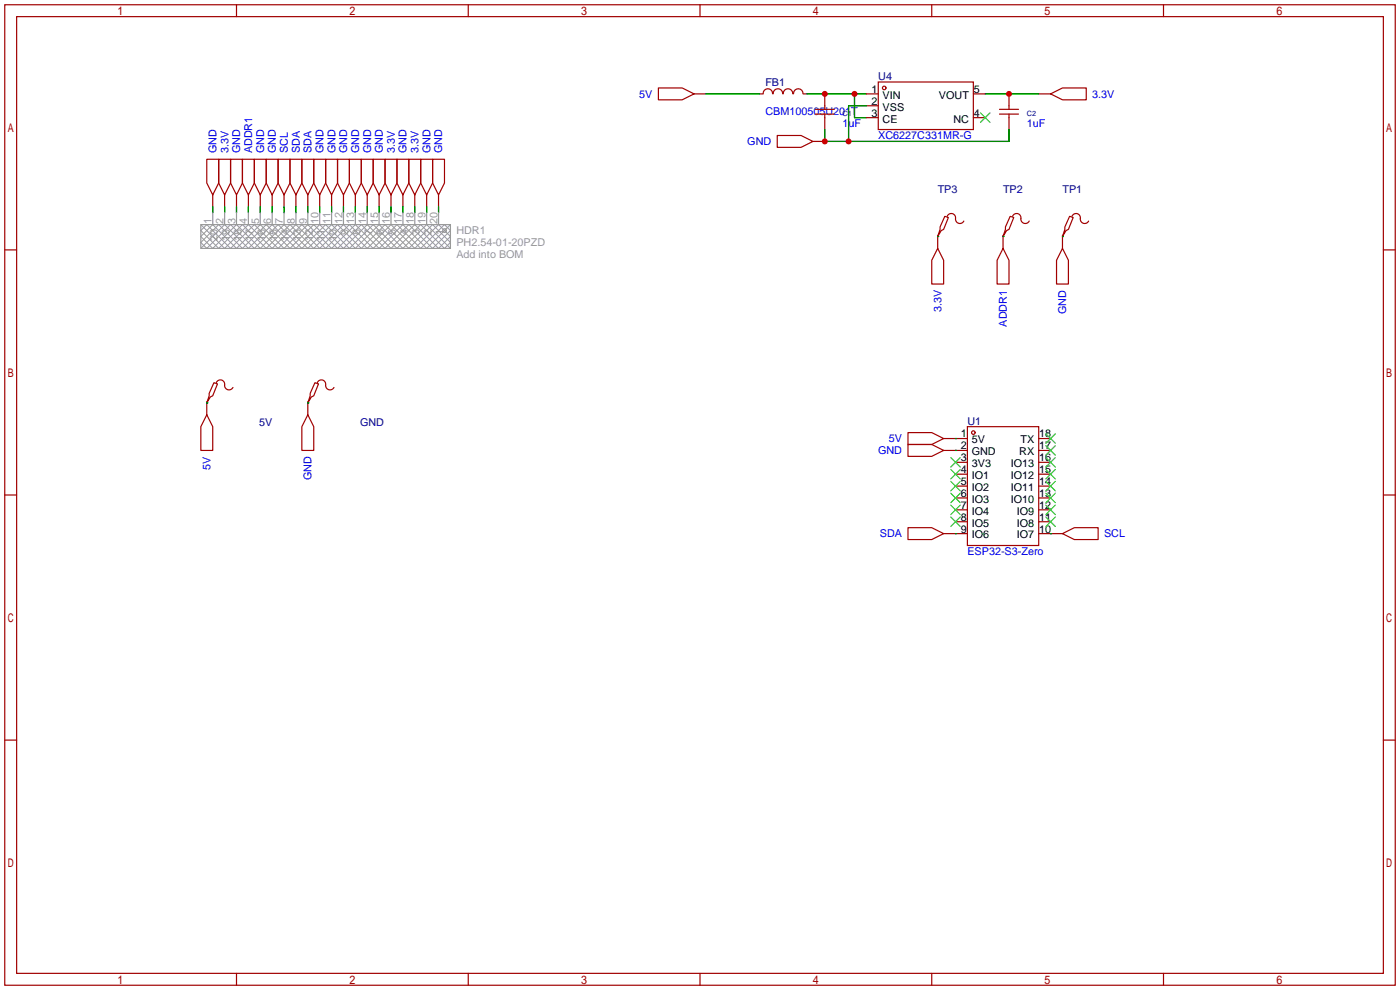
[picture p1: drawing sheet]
<svg xmlns="http://www.w3.org/2000/svg" width="299mm" height="212mm" viewBox="0 0 299 212" stroke-linecap="round" stroke-linejoin="round" font-family="sans-serif">
<g fill="none" stroke="#a10000" stroke-width=".25">
<path d="M1 1h297.2v209.6h-297.2zM3.6 3.6h292.1v204.4h-292.1zM50.5 1v2.6M100.1 1v2.6M140.7 18.8h5.1l2.5 1.3-2.5 1.2h-5.1zM149.6 1v2.6M187.7 17.5h20.3v10.2h-20.3zM199.1 1v2.6M248.7 1v2.6M44.2 34h2.5v5.1l-1.2 2.6-1.3-2.6zM46.7 34h2.6v5.1l-1.3 2.6-1.3-2.6zM49.3 34h2.5v5.1l-1.3 2.6-1.2-2.6z"/>
<path d="M51.8 34h2.6v5.1l-1.3 2.6-1.3-2.6zM54.4 34h2.5v5.1l-1.3 2.6-1.2-2.6zM56.9 34h2.5v5.1l-1.2 2.6-1.3-2.6zM59.4 34h2.6v5.1l-1.3 2.6-1.3-2.6zM62 34h2.5v5.1l-1.3 2.6-1.2-2.6zM64.5 34h2.6v5.1l-1.3 2.6-1.3-2.6zM67.1 34h2.5v5.1l-1.3 2.6-1.2-2.6zM69.6 34h2.5v5.1l-1.2 2.6-1.3-2.6zM72.1 34h2.6v5.1l-1.3 2.6-1.3-2.6zM74.7 34h2.5v5.1l-1.3 2.6-1.2-2.6zM77.2 34h2.6v5.1l-1.3 2.6-1.3-2.6zM79.8 34h2.5v5.1l-1.3 2.6-1.2-2.6z"/>
<path d="M82.3 34h2.5v5.1l-1.2 2.6-1.3-2.6zM84.8 34h2.6v5.1l-1.3 2.6-1.3-2.6zM87.4 34h2.5v5.1l-1.3 2.6-1.2-2.6zM89.9 34h2.6v5.1l-1.3 2.6-1.3-2.6zM92.5 34h2.5v5.1l-1.3 2.6-1.2-2.6zM148.3 20.1h2.6M162.3 20.1h.8M163.1 20.1a1.01 1.01 0 0 1 1-1.1 1.01 1.01 0 0 1 1 1.1M165.3 20.1a1.01 1.01 0 0 1 1-1.1 1.01 1.01 0 0 1 1 1.1M166.1 29h5.1l2.5 1.2-2.5 1.3h-5.1zM167.4 20.1a1.01 1.01 0 0 1 1-1.1 1.01 1.01 0 0 1 1 1.1M169.6 20.1a1.01 1.01 0 0 1 1-1.1 1.01 1.01 0 0 1 1 1.1"/>
<path d="M171.7 20.1h.8M173.7 30.2h2.6M174.2 24.4h4.1M174.2 23.4h4.1M176.3 20.1v3.3M176.3 24.4v3.3M185.2 20.1h2.5M185.2 22.6h2.5M185.2 25.1h2.5M208 20.1h2.6M208 25.1h2.6M213.6 24.4h4.1"/>
<path d="M213.6 23.4h4.1M215.6 20.1v3.3M215.6 24.4v3.3M222 20.1h2.5M224.5 20.1l2.6-1.3h5.1v2.5h-5.1zM1 53.4h2.6M45.5 41.7v2.5M48 41.7v2.5M50.5 41.7v2.5M53.1 41.7v2.5M55.6 41.7v2.5M58.2 41.7v2.5"/>
<path d="M60.7 41.7v2.5M63.2 41.7v2.5M65.8 41.7v2.5M68.3 41.7v2.5M70.9 41.7v2.5M73.4 41.7v2.5M75.9 41.7v2.5M78.5 41.7v2.5M81 41.7v2.5M83.6 41.7v2.5M86.1 41.7v2.5M88.6 41.7v2.5"/>
<path d="M91.2 41.7v2.5M93.7 41.7v2.5M200.4 53.1l1.3 2.5v5.1h-2.6v-5.1zM200.4 50.3v2.8M201.9 46.2l.8 .3-1 2.5-.5 .3-.8 1.2 .5-1.5v-.5zM202.4 46.2a.93 .93 0 0 1 1.2-.5 .93 .93 0 0 1 .6 1 .94 .94 0 0 0 .7 1 .94 .94 0 0 0 1.1-.5M214.4 53.1l1.2 2.5v5.1h-2.5v-5.1zM214.4 50.3v2.8M215.9 46.2l.8 .3-1.1 2.5-.5 .3-.7 1.2 .5-1.5v-.5zM216.4 46.2a.93 .93 0 0 1 1.1-.5 .93 .93 0 0 1 .7 1 .94 .94 0 0 0 .7 1 .94 .94 0 0 0 1.1-.5M227.1 53.1l1.2 2.5v5.1h-2.5v-5.1zM227.1 50.3v2.8"/>
<path d="M228.6 46.2l.8 .3-1.1 2.5-.5 .3-.7 1.2 .5-1.5v-.5zM229.1 46.2a.93 .93 0 0 1 1.1-.5 .93 .93 0 0 1 .7 1 .94 .94 0 0 0 .7 1 .94 .94 0 0 0 1.1-.5M295.7 53.4h2.5M44.2 88.6l1.3 2.6v5.1h-2.6v-5.1zM44.2 85.9v2.7M45.7 81.8l.8 .2-1 2.6-.5 .2-.8 1.3 .5-1.5v-.5zM46.2 81.8a.93 .93 0 0 1 1.2-.6 .93 .93 0 0 1 .6 1.1 .94 .94 0 0 0 .7 1 .94 .94 0 0 0 1.1-.5M65.8 88.6l1.3 2.6v5.1h-2.6v-5.1zM65.8 85.9v2.7M67.3 81.8l.8 .2-1 2.6-.6 .2-.7 1.3 .5-1.5v-.5zM67.8 81.8a.93 .93 0 0 1 1.1-.6 .93 .93 0 0 1 .7 1.1 .94 .94 0 0 0 .7 1 .94 .94 0 0 0 1.1-.5M194.1 92.5h5l2.6 1.2-2.6 1.3h-5z"/>
<path d="M194.1 95h5l2.6 1.3-2.6 1.2h-5zM201.7 93.7h5.1M201.7 96.3h5.1M204.2 98.8h2.6M206.8 91.2h15.2v25.4h-15.2zM222 93.7h2.5M222 96.3h2.5M222 98.8h2.5M1 105.8h2.6M194.1 112.8h5l2.6 1.2-2.6 1.3h-5zM201.7 114h5.1M204.2 101.3h2.6"/>
<path d="M204.2 103.9h2.6M204.2 106.4h2.6M204.2 109h2.6M204.2 111.5h2.6M222 101.3h2.5M222 103.9h2.5M222 106.4h2.5M222 109h2.5M222 111.5h2.5M222 114h5.1M227.1 114l2.5-1.2h5.1v2.5h-5.1zM295.7 105.8h2.5"/>
<path d="M1 158.2h2.6M295.7 158.2h2.5M50.5 208v2.6M100.1 208v2.6M149.6 208v2.6M199.1 208v2.6M248.7 208v2.6"/>
<circle cx="189" cy="18.8" r=".38"/>
<circle cx="208" cy="92.5" r=".38"/>
</g>
<g fill="none" stroke="#008700" stroke-width=".25">
<path d="M150.9 20.1h11.4M172.5 20.1h12.7M176.3 27.7v2.5h39.3v-2.5M182.6 20.1v5h2.6M185.2 22.6h-3.8v7.6M210.6 20.1h11.4M45.5 44.2v1.3M48 44.2v1.3M50.5 44.2v1.3M53.1 44.2v1.3M55.6 44.2v1.3M58.2 44.2v1.3"/>
<path d="M60.7 44.2v1.3M63.2 44.2v1.3M65.8 44.2v1.3M68.3 44.2v1.3M70.9 44.2v1.3M73.4 44.2v1.3M75.9 44.2v1.3M78.5 44.2v1.3M81 44.2v1.3M83.6 44.2v1.3M86.1 44.2v1.3M88.6 44.2v1.3"/>
<path d="M91.2 44.2v1.3M93.7 44.2v1.3M200.4 50.5h.1M214.4 50.5h.1M227.1 50.5h.1M44.2 86.1h.1M65.8 86.1h.1M204.2 93.7h.1M204.2 96.3h.1M204.2 114h.1M224.5 114h.1"/>
</g>
<g fill="none" stroke="#3c3" stroke-width=".25">
<path d="M209.5 24.1l2.1 2.1M211.6 24.1l-2.1 2.1M203.2 97.8l2 2M205.2 97.8l-2 2M223.5 97.8l2.1 2M223.5 95.2l2.1 2.1M223.5 92.7l2.1 2M225.6 97.8l-2.1 2M225.6 95.2l-2.1 2.1M225.6 92.7l-2.1 2M203.2 100.3l2 2.1M203.2 102.9l2 2"/>
<path d="M203.2 105.4l2 2M203.2 107.9l2 2.1M203.2 110.5l2 2M205.2 100.3l-2 2.1M205.2 102.9l-2 2M205.2 105.4l-2 2M205.2 107.9l-2 2.1M205.2 110.5l-2 2M223.5 110.5l2.1 2M223.5 107.9l2.1 2.1M223.5 105.4l2.1 2M223.5 102.9l2.1 2"/>
<path d="M223.5 100.3l2.1 2.1M225.6 110.5l-2.1 2M225.6 107.9l-2.1 2.1M225.6 105.4l-2.1 2M225.6 102.9l-2.1 2M225.6 100.3l-2.1 2.1"/>
</g>
<path d="M42.9 48l5.1 5.1 5.1-5.1 5.1 5.1 5-5.1 5.1 5.1 5.1-5.1 5.1 5.1 5.1-5.1 5 5.1 5.1-5.1 2.6 2.5-2.6 2.6-5.1-5.1-5 5.1-5.1-5.1-5.1 5.1-5.1-5.1-5.1 5.1-5-5.1-5.1 5.1-5.1-5.1-5.1 5.1M44.2 48l-1.3 1.3 3.8 3.8 5.1-5.1 5.1 5.1 5.1-5.1 5.1 5.1 5-5.1 5.1 5.1 5.1-5.1 5.1 5.1 5.1-5.1 3.8 3.8-1.3 1.3-5.1-5.1-5.1 5.1-5-5.1-5.1 5.1-5.1-5.1-5.1 5.1-5.1-5.1-5 5.1-5.1-5.1-5.1 5.1-1.3-1.3 3.8-3.8 5.1 5.1 5.1-5.1 5.1 5.1 5.1-5.1 5 5.1 5.1-5.1 5.1 5.1 5.1-5.1 5.1 5.1 3.8-3.8-1.3-1.3-5.1 5.1-5.1-5.1-5 5.1-5.1-5.1-5.1 5.1-5.1-5.1-5.1 5.1-5-5.1-5.1 5.1zM95.2 48.9l.1 .2M95.3 49.4l-.1 .2M96.3 48l-5.1 5.1-5.1-5.1-5.1 5.1-5.1-5.1-5 5.1-5.1-5.1-5.1 5.1-5.1-5.1-5.1 5.1-5-5.1-2.6 2.5 2.6 2.6 5-5.1 5.1 5.1 5.1-5.1 5.1 5.1 5.1-5.1 5 5.1 5.1-5.1 5.1 5.1 5.1-5.1 5.1 5.1" fill="none" stroke="#999" stroke-width=".21"/>
<g fill="none" stroke="#999" stroke-width=".25">
<path d="M42.9 48h53.4v5.1h-53.4zM45.5 45.5v2.5M48 45.5v2.5M50.5 45.5v2.5M53.1 45.5v2.5M55.6 45.5v2.5M58.2 45.5v2.5M60.7 45.5v2.5M63.2 45.5v2.5M65.8 45.5v2.5M68.3 45.5v2.5M70.9 45.5v2.5"/>
<path d="M73.4 45.5v2.5M75.9 45.5v2.5M78.5 45.5v2.5M81 45.5v2.5M83.6 45.5v2.5M86.1 45.5v2.5M88.6 45.5v2.5M91.2 45.5v2.5M93.7 45.5v2.5"/>
<circle cx="95" cy="49.3" r=".38"/>
</g>
<g fill="#c00">
<circle cx="176.3" cy="20.1" r=".63"/>
<circle cx="182.6" cy="20.1" r=".63"/>
<circle cx="215.6" cy="20.1" r=".63"/>
<circle cx="176.3" cy="30.2" r=".63"/>
<circle cx="181.4" cy="30.2" r=".63"/>
</g>
<g font-size="2.3" fill="#000080">
<text x="187.7" y="17.1">U4</text>
<text x="163.6" y="18.3">FB1</text>
<text x="200.4" y="41.2">TP3</text>
<text x="214.4" y="41.2">TP2</text>
<text x="227.1" y="41.2">TP1</text>
<text x="55.4" y="91">5V</text>
<text x="77" y="91">GND</text>
<text x="206.8" y="90.7">U1</text>
</g>
<g font-size="2.3" fill="#00f">
<text x="136.6" y="20.9">5V</text>
<text x="233.4" y="20.9">3.3V</text>
<text x="163.6" y="24.7">CBM100505U201T</text>
<text x="180.1" y="27.2">1uF</text>
<text x="187.7" y="29.8">XC6227C331MR-G</text>
<text x="219.5" y="27.2">1uF</text>
<text x="46.3" y="32.8" transform="rotate(-90 46.3 32.8)">GND</text>
<text x="48.8" y="32.8" transform="rotate(-90 48.8 32.8)">3.3V</text>
<text x="51.4" y="32.8" transform="rotate(-90 51.4 32.8)">GND</text>
<text x="53.9" y="32.8" transform="rotate(-90 53.9 32.8)">ADDR1</text>
<text x="56.4" y="32.8" transform="rotate(-90 56.4 32.8)">GND</text>
<text x="59" y="32.8" transform="rotate(-90 59 32.8)">GND</text>
<text x="61.5" y="32.8" transform="rotate(-90 61.5 32.8)">SCL</text>
<text x="64.1" y="32.8" transform="rotate(-90 64.1 32.8)">SDA</text>
<text x="66.6" y="32.8" transform="rotate(-90 66.6 32.8)">SDA</text>
<text x="69.1" y="32.8" transform="rotate(-90 69.1 32.8)">GND</text>
<text x="71.7" y="32.8" transform="rotate(-90 71.7 32.8)">GND</text>
<text x="74.2" y="32.8" transform="rotate(-90 74.2 32.8)">GND</text>
<text x="76.8" y="32.8" transform="rotate(-90 76.8 32.8)">GND</text>
<text x="79.3" y="32.8" transform="rotate(-90 79.3 32.8)">GND</text>
<text x="81.8" y="32.8" transform="rotate(-90 81.8 32.8)">GND</text>
<text x="84.4" y="32.8" transform="rotate(-90 84.4 32.8)">3.3V</text>
<text x="86.9" y="32.8" transform="rotate(-90 86.9 32.8)">GND</text>
<text x="89.5" y="32.8" transform="rotate(-90 89.5 32.8)">3.3V</text>
<text x="92" y="32.8" transform="rotate(-90 92 32.8)">GND</text>
<text x="94.5" y="32.8" transform="rotate(-90 94.5 32.8)">GND</text>
<text x="159.7" y="31">GND</text>
<text x="201.2" y="66.7" transform="rotate(-90 201.2 66.7)">3.3V</text>
<text x="215.2" y="69.8" transform="rotate(-90 215.2 69.8)">ADDR1</text>
<text x="227.9" y="67.1" transform="rotate(-90 227.9 67.1)">GND</text>
<text x="190" y="94.5">5V</text>
<text x="45" y="100.4" transform="rotate(-90 45 100.4)">5V</text>
<text x="187.7" y="97.1">GND</text>
<text x="66.6" y="102.7" transform="rotate(-90 66.6 102.7)">GND</text>
<text x="188" y="114.9">SDA</text>
<text x="206.8" y="118.7">ESP32-S3-Zero</text>
<text x="236" y="114.9">SCL</text>
</g>
<g font-size="2.3">
<text x="186.3" y="19.8">1</text>
<text x="186.3" y="22.4">2</text>
<text x="188.6" y="21.1">VIN</text>
<text x="188.6" y="23.6">VSS</text>
<text x="200.7" y="21.1">VOUT</text>
<text x="208.2" y="19.8">5</text>
<text x="186.3" y="24.9">3</text>
<text x="188.6" y="26.2">CE</text>
<text x="203.8" y="26.2">NC</text>
<text x="208.2" y="24.9">4</text>
<text x="205.3" y="93.5">1</text>
<text x="207.7" y="94.8">5V</text>
<text x="218.1" y="94.8">TX</text>
<text x="222.1" y="93.5">18</text>
<text x="205.3" y="96">2</text>
<text x="205.3" y="98.6">3</text>
<text x="205.3" y="101.1">4</text>
<text x="207.7" y="97.3">GND</text>
<text x="207.7" y="99.8">3V3</text>
<text x="216.1" y="99.8">IO13</text>
<text x="217.8" y="97.3">RX</text>
<text x="222.1" y="101.1">15</text>
<text x="222.1" y="98.6">16</text>
<text x="222.1" y="96">17</text>
<text x="205.3" y="103.7">5</text>
<text x="205.3" y="106.2">6</text>
<text x="207.7" y="102.4">IO1</text>
<text x="207.7" y="104.9">IO2</text>
<text x="207.7" y="107.5">IO3</text>
<text x="216.1" y="107.5">IO10</text>
<text x="216.1" y="104.9">IO11</text>
<text x="216.1" y="102.4">IO12</text>
<text x="222.1" y="106.2">13</text>
<text x="222.1" y="103.7">14</text>
<text x="205.3" y="108.7">7</text>
<text x="205.3" y="111.3">8</text>
<text x="205.3" y="113.8">9</text>
<text x="207.7" y="110">IO4</text>
<text x="207.7" y="112.5">IO5</text>
<text x="217.3" y="112.5">IO8</text>
<text x="217.3" y="110">IO9</text>
<text x="222.1" y="113.8">10</text>
<text x="222.1" y="111.3">11</text>
<text x="222.1" y="108.7">12</text>
<text x="207.7" y="115.1">IO6</text>
<text x="217.3" y="115.1">IO7</text>
</g>
<g font-size="2.3" fill="#999">
<text x="45.2" y="47.9" transform="rotate(-90 45.2 47.9)">1</text>
<text x="47.8" y="47.9" transform="rotate(-90 47.8 47.9)">2</text>
<text x="50.3" y="47.9" transform="rotate(-90 50.3 47.9)">3</text>
<text x="52.9" y="47.9" transform="rotate(-90 52.9 47.9)">4</text>
<text x="55.4" y="47.9" transform="rotate(-90 55.4 47.9)">5</text>
<text x="57.9" y="47.9" transform="rotate(-90 57.9 47.9)">6</text>
<text x="60.5" y="47.9" transform="rotate(-90 60.5 47.9)">7</text>
<text x="63" y="47.9" transform="rotate(-90 63 47.9)">8</text>
<text x="65.6" y="47.9" transform="rotate(-90 65.6 47.9)">9</text>
<text x="68.1" y="47.9" transform="rotate(-90 68.1 47.9)">10</text>
<text x="70.6" y="47.9" transform="rotate(-90 70.6 47.9)">11</text>
<text x="73.2" y="47.9" transform="rotate(-90 73.2 47.9)">12</text>
<text x="75.7" y="47.9" transform="rotate(-90 75.7 47.9)">13</text>
<text x="78.3" y="47.9" transform="rotate(-90 78.3 47.9)">14</text>
<text x="80.8" y="47.9" transform="rotate(-90 80.8 47.9)">15</text>
<text x="83.3" y="47.9" transform="rotate(-90 83.3 47.9)">16</text>
<text x="85.9" y="47.9" transform="rotate(-90 85.9 47.9)">17</text>
<text x="88.4" y="47.9" transform="rotate(-90 88.4 47.9)">18</text>
<text x="91" y="47.9" transform="rotate(-90 91 47.9)">19</text>
<text x="93.5" y="47.9" transform="rotate(-90 93.5 47.9)">20</text>
<text x="46.5" y="51.5" transform="rotate(-90 46.5 51.5)">20</text>
<text x="49" y="51.5" transform="rotate(-90 49 51.5)">19</text>
<text x="51.6" y="51.5" transform="rotate(-90 51.6 51.5)">18</text>
<text x="54.1" y="51.5" transform="rotate(-90 54.1 51.5)">17</text>
<text x="56.7" y="51.5" transform="rotate(-90 56.7 51.5)">16</text>
<text x="59.2" y="51.5" transform="rotate(-90 59.2 51.5)">15</text>
<text x="61.7" y="51.5" transform="rotate(-90 61.7 51.5)">14</text>
<text x="64.3" y="51.5" transform="rotate(-90 64.3 51.5)">13</text>
<text x="66.8" y="51.5" transform="rotate(-90 66.8 51.5)">12</text>
<text x="69.4" y="51.5" transform="rotate(-90 69.4 51.5)">11</text>
<text x="71.9" y="51.5" transform="rotate(-90 71.9 51.5)">10</text>
<text x="74.4" y="50.2" transform="rotate(-90 74.4 50.2)">9</text>
<text x="77" y="50.2" transform="rotate(-90 77 50.2)">8</text>
<text x="79.5" y="50.2" transform="rotate(-90 79.5 50.2)">7</text>
<text x="82.1" y="50.2" transform="rotate(-90 82.1 50.2)">6</text>
<text x="84.6" y="50.2" transform="rotate(-90 84.6 50.2)">5</text>
<text x="87.1" y="50.2" transform="rotate(-90 87.1 50.2)">4</text>
<text x="89.7" y="50.2" transform="rotate(-90 89.7 50.2)">3</text>
<text x="92.2" y="50.2" transform="rotate(-90 92.2 50.2)">2</text>
<text x="94.8" y="50.2" transform="rotate(-90 94.8 50.2)">1</text>
<text x="97.5" y="50.1">HDR1</text>
<text x="97.5" y="52.6">PH2.54-01-20PZD</text>
<text x="97.5" y="55.2">Add into BOM</text>
</g>
<g font-size="1.6" fill="#000080">
<text x="180.1" y="24.8">C1</text>
<text x="219.5" y="24.8">C2</text>
</g>
</svg>
